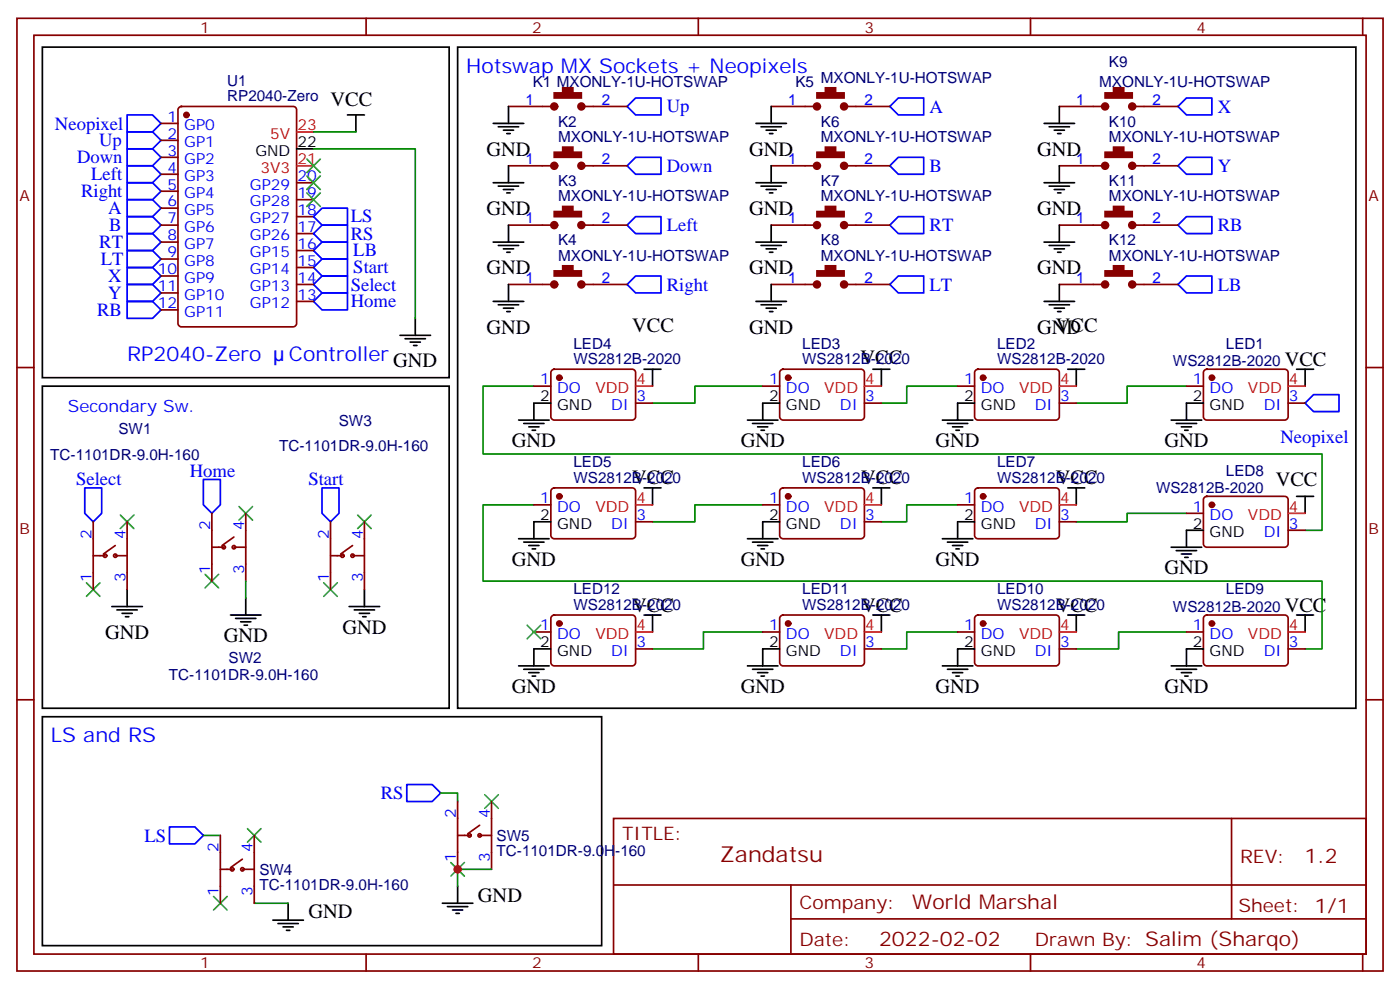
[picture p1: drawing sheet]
<svg xmlns="http://www.w3.org/2000/svg" width="291mm" height="206mm" viewBox="0 0 291 206" stroke-linecap="round" stroke-linejoin="round" font-family="sans-serif">
<g fill="none" stroke="#870000" stroke-width=".35">
<path d="M3.5 3.8h284.4v198.3h-284.4zM7.1 7.3h277.2v191.2h-277.2zM76.2 3.8v3.5M145.3 3.8v3.5M214.5 3.8v3.5M283.6 3.8v3.5M33.5 25.7h3.5M33.5 29.2h3.5M33.5 32.7h3.5M33.5 36.3h3.5M33.5 39.8h3.5M37.3 22.4l.4-.2h23.3a.71 .71 0 0 1 .7 .7v44.4a.76 .76 0 0 1-.7 .7h-23.3a.76 .76 0 0 1-.7-.7v-44.4z"/>
<path d="M61.7 38h3.6M105.8 22.2h9.6M105.8 34.5h9.6M121 22.2h9.5M121 34.5h9.5M160.5 22.2h9.5M160.5 34.5h9.5M175.7 22.2h9.5M175.7 34.5h9.5M220.5 22.2h9.5M220.5 34.5h9.5M235.7 22.2h9.5"/>
<path d="M235.7 34.5h9.5M33.5 46.8h3.5M33.5 43.3h3.5M33.5 50.4h3.5M33.5 53.9h3.5M33.5 57.4h3.5M61.7 59.2h3.6M61.7 55.7h3.6M61.7 52.1h3.6M61.7 48.6h3.6M61.7 45.1h3.6M61.7 41.6h3.6"/>
<path d="M105.8 46.8h9.6M105.8 59.2h9.6M121 46.8h9.5M121 59.2h9.5M160.5 46.8h9.5M160.5 59.2h9.5M175.7 46.8h9.5M175.7 59.2h9.5M220.5 46.8h9.5M220.5 59.2h9.5M235.7 46.8h9.5M235.7 59.2h9.5"/>
<path d="M3.5 76.5h3.6M33.5 61h3.5M33.5 64.5h3.5M61.7 62.7h3.6M114.9 77l.5-.2h16.2a.71 .71 0 0 1 .7 .7v9.2a.76 .76 0 0 1-.7 .7h-16.2a.76 .76 0 0 1-.7-.7v-9.2zM162.5 77l.5-.2h16.2a.71 .71 0 0 1 .7 .7v9.2a.76 .76 0 0 1-.7 .7h-16.2a.76 .76 0 0 1-.7-.7v-9.2zM203.1 77l.5-.2h16.2a.71 .71 0 0 1 .7 .7v9.2a.76 .76 0 0 1-.7 .7h-16.2a.76 .76 0 0 1-.8-.7v-9.2zM250.7 77l.5-.2h16.2a.71 .71 0 0 1 .7 .7v9.2a.76 .76 0 0 1-.7 .7h-16.2a.76 .76 0 0 1-.7-.7v-9.2zM284.3 76.5h3.6M111.1 80.4h3.6M132.3 83.9h3.5M158.7 80.4h3.6"/>
<path d="M179.9 83.9h3.5M199.3 80.4h3.5M220.5 83.9h3.5M246.9 80.4h3.6M268.1 83.9h3.5M19.4 108.6v14.1M19.4 115.6h2.5M24 115.6h2.5M24 113.5l-2.5 1.8M26.5 108.6v14.1M44.1 106.8v14.1M44.1 113.9h2.5"/>
<path d="M48.7 113.9h2.5M48.7 111.8l-2.5 1.7M51.2 106.8v14.1M68.8 115.6h2.5M68.8 108.6v14.1M73.4 115.6h2.4M73.4 113.5l-2.5 1.8M75.8 108.6v14.1M111.1 105.1h3.6M114.9 101.7l.5-.2h16.2a.71 .71 0 0 1 .7 .7v9.2a.76 .76 0 0 1-.7 .7h-16.2a.76 .76 0 0 1-.7-.7v-9.2zM132.3 108.6h3.5M158.7 105.1h3.6"/>
<path d="M162.5 101.7l.5-.2h16.2a.71 .71 0 0 1 .7 .7v9.2a.76 .76 0 0 1-.7 .7h-16.2a.76 .76 0 0 1-.7-.7v-9.2zM179.9 108.6h3.5M199.3 105.1h3.5M203.1 101.7l.5-.2h16.2a.71 .71 0 0 1 .7 .7v9.2a.76 .76 0 0 1-.7 .7h-16.2a.76 .76 0 0 1-.8-.7v-9.2zM220.5 108.6h3.5M246.9 106.8h3.6M250.7 103.5l.5-.2h16.2a.71 .71 0 0 1 .7 .7v9.2a.76 .76 0 0 1-.7 .7h-16.2a.76 .76 0 0 1-.7-.7v-9.2zM268.1 110.3h3.5M111.1 131.5h3.6M114.9 128.2l.5-.2h16.2a.71 .71 0 0 1 .7 .7v9.2a.76 .76 0 0 1-.7 .7h-16.2a.76 .76 0 0 1-.7-.7v-9.2zM132.3 135h3.5M158.7 131.5h3.6"/>
<path d="M162.5 128.2l.5-.2h16.2a.71 .71 0 0 1 .7 .7v9.2a.76 .76 0 0 1-.7 .7h-16.2a.76 .76 0 0 1-.7-.7v-9.2zM179.9 135h3.5M199.3 131.5h3.5M203.1 128.2l.5-.2h16.2a.71 .71 0 0 1 .7 .7v9.2a.76 .76 0 0 1-.7 .7h-16.2a.76 .76 0 0 1-.8-.7v-9.2zM220.5 135h3.5M246.9 131.5h3.6M250.7 128.2l.5-.2h16.2a.71 .71 0 0 1 .7 .7v9.2a.76 .76 0 0 1-.7 .7h-16.2a.76 .76 0 0 1-.7-.7v-9.2zM268.1 135h3.5M3.5 145.6h3.6M284.3 145.6h3.6M45.9 173.8v14.2M50.4 178.8l-2.4 1.8"/>
<path d="M52.9 173.8v14.2M95.2 166.8v14.1M95.2 173.8h2.5M99.8 173.8h2.5M99.8 171.7l-2.4 1.8M102.3 166.8v14.1M127.7 170.3h156.6v28.2h-156.6zM256.3 170.3v20.9M45.9 180.9h2.4M50.4 180.9h2.5M76.2 198.5v3.6M127.7 184.2h156.5"/>
<path d="M145.3 198.5v3.6M164.6 191.2h119.6M164.6 184.2v14.1M214.5 198.5v3.6M283.6 198.5v3.6"/>
<circle cx="21.9" cy="115.6" r=".35"/>
<circle cx="24" cy="115.6" r=".35"/>
<circle cx="46.6" cy="113.9" r=".35"/>
<circle cx="48.7" cy="113.9" r=".35"/>
<circle cx="71.3" cy="115.6" r=".35"/>
<circle cx="73.4" cy="115.6" r=".35"/>
<circle cx="97.7" cy="173.8" r=".35"/>
<circle cx="99.8" cy="173.8" r=".35"/>
<circle cx="48.3" cy="180.9" r=".35"/>
<circle cx="50.4" cy="180.9" r=".35"/>
</g>
<g fill="none" stroke="#000" stroke-width=".35">
<path d="M8.8 9.8h84.7v68.8h-84.7zM95.2 9.8h187v137.6h-187zM61.7 31h3.6M72.3 23.9h3.5M74.1 23.9v3.5M102.7 25.7h6.3M102.7 38h6.3M103.7 26.4h4.2M103.7 38.7h4.2M104.8 27.1h2.1M104.8 39.4h2.1M105.5 27.8h.7"/>
<path d="M105.8 22.2v3.5M105.8 34.5v3.5M157.3 25.7h6.4M157.3 38h6.4M158.4 26.4h4.2M158.4 38.7h4.2M159.5 27.1h2.1M159.5 39.4h2.1M160.2 27.8h.7M160.5 22.2v3.5M160.5 34.5v3.5M217.3 25.7h6.4"/>
<path d="M217.3 38h6.4M218.4 26.4h4.2M218.4 38.7h4.2M219.4 27.1h2.1M219.4 39.4h2.1M220.1 27.8h.7M220.5 22.2v3.5M220.5 34.5v3.5M102.7 50.4h6.3M103.7 51.1h4.2M104.8 51.8h2.1M105.5 40.1h.7"/>
<path d="M105.5 52.5h.7M105.8 46.8v3.6M105.8 59.2v3.5M157.3 50.4h6.4M158.4 51.1h4.2M159.5 51.8h2.1M160.2 40.1h.7M160.2 52.5h.7M160.5 46.8v3.6M160.5 59.2v3.5M217.3 50.4h6.4M218.4 51.1h4.2"/>
<path d="M219.4 51.8h2.1M220.1 40.1h.7M220.1 52.5h.7M220.5 46.8v3.6M220.5 59.2v3.5M83.3 69.8h6.3M84.3 70.5h4.2M85.4 71.2h2.1M86.1 71.9h.7M86.4 66.3v3.5M102.7 62.7h6.3M103.7 63.4h4.2"/>
<path d="M104.8 64.1h2.1M105.5 64.8h.7M134.1 76.8h3.5M135.8 76.8v3.6M157.3 62.7h6.4M158.4 63.4h4.2M159.5 64.1h2.1M160.2 64.8h.7M181.7 76.8h3.5M183.4 76.8v3.6M217.3 62.7h6.4M218.4 63.4h4.2"/>
<path d="M219.4 64.1h2.1M220.1 64.8h.7M222.2 76.8h3.6M224 76.8v3.6M269.9 76.8h3.5M271.6 76.8v3.6M8.8 80.4h84.7v67h-84.7zM107.9 87.4h6.4M109 88.1h4.2M110.1 88.8h2.1M110.8 89.5h.7M114.7 83.9h-3.6v3.5"/>
<path d="M155.6 87.4h6.3M156.6 88.1h4.3M157.7 88.8h2.1M158.4 89.5h.7M162.3 83.9h-3.6v3.5M196.1 87.4h6.4M197.2 88.1h4.2M198.3 88.8h2.1M199 89.5h.7M202.8 83.9h-3.5v3.5M243.8 87.4h6.3M244.8 88.1h4.3"/>
<path d="M245.9 88.8h2.1M246.6 89.5h.7M250.5 83.9h-3.6v3.5M107.9 112.1h6.4M109 112.8h4.2M110.1 113.5h2.1M110.8 114.2h.7M114.7 108.6h-3.6v3.5M134.1 101.5h3.5M135.8 101.5v3.6M155.6 112.1h6.3M156.6 112.8h4.3"/>
<path d="M157.7 113.5h2.1M158.4 114.2h.7M162.3 108.6h-3.6v3.5M181.7 101.5h3.5M183.4 101.5v3.6M196.1 112.1h6.4M197.2 112.8h4.2M198.3 113.5h2.1M199 114.2h.7M202.8 108.6h-3.5v3.5M222.2 101.5h3.6M224 101.5v3.6"/>
<path d="M243.8 113.9h6.3M244.8 114.6h4.3M245.9 115.3h2.1M246.6 116h.7M250.5 110.3h-3.6v3.6M269.9 103.3h3.5M271.6 103.3v3.5M23.3 126.2h6.3M24.3 126.9h4.3M25.4 127.6h2.1M26.1 128.3h.7M26.5 122.7v3.5"/>
<path d="M48 128h6.3M49 128.7h4.3M50.1 129.4h2.1M50.8 130.1h.7M51.2 124.5v3.5M72.7 126.2h6.3M73.7 126.9h4.3M74.8 127.6h2.1M75.5 128.3h.7M75.8 122.7v3.5M107.9 138.6h6.4M109 139.3h4.2"/>
<path d="M110.1 140h2.1M114.7 135h-3.6v3.6M134.1 128h3.5M135.8 128v3.5M155.6 138.6h6.3M156.6 139.3h4.3M157.7 140h2.1M162.3 135h-3.6v3.6M181.7 128h3.5M183.4 128v3.5M196.1 138.6h6.4M197.2 139.3h4.2"/>
<path d="M198.3 140h2.1M202.8 135h-3.5v3.6M222.2 128h3.6M224 128v3.5M243.8 138.6h6.3M244.8 139.3h4.3M245.9 140h2.1M250.5 135h-3.6v3.6M269.9 128h3.5M271.6 128v3.5M8.8 149.2h116.4v47.6h-116.4zM110.8 140.7h.7"/>
<path d="M158.4 140.7h.7M199 140.7h.7M246.6 140.7h.7M56.8 191.5h6.3M57.9 192.2h4.2M58.9 192.9h2.1M59.6 193.6h.7M60 188v3.5M92.1 188h6.3M93.1 188.7h4.3M94.2 189.4h2.1M94.9 190.1h.7"/>
<path d="M95.2 184.4v3.6"/>
</g>
<g fill="none" stroke="#00f" stroke-width=".35">
<path d="M26.5 27.4h5.2l1.8 1.8-1.8 1.8h-5.2zM26.5 31h5.2l1.8 1.7-1.8 1.8h-5.2zM26.5 34.5h5.2l1.8 1.8-1.8 1.7h-5.2zM26.5 38h5.2l1.8 1.8-1.8 1.8h-5.2zM26.5 23.9h5.2l1.8 1.8-1.8 1.7h-5.2zM130.5 22.2l1.8-1.8h5.3v3.5h-5.3zM130.5 34.5l1.8-1.8h5.3v3.6h-5.3zM185.2 22.2l1.8-1.8h5.3v3.5h-5.3zM185.2 34.5l1.8-1.8h5.3v3.6h-5.3zM245.2 22.2l1.7-1.8h5.3v3.5h-5.3zM245.2 34.5l1.7-1.8h5.3v3.6h-5.3zM26.5 41.6h5.2l1.8 1.7-1.8 1.8h-5.2z"/>
<path d="M26.5 45.1h5.2l1.8 1.7-1.8 1.8h-5.2zM26.5 48.6h5.2l1.8 1.8-1.8 1.7h-5.2zM26.5 52.1h5.2l1.8 1.8-1.8 1.8h-5.2zM26.5 55.7h5.2l1.8 1.7-1.8 1.8h-5.2zM26.5 59.2h5.2l1.8 1.8-1.8 1.7h-5.2zM65.3 52.1l1.7-1.7h5.3v3.5h-5.3zM65.3 55.7l1.7-1.8h5.3v3.5h-5.3zM65.3 48.6l1.7-1.8h5.3v3.6h-5.3zM65.3 45.1l1.7-1.8h5.3v3.5h-5.3zM67 57.4h5.3v3.6h-5.3l-1.7-1.8zM130.5 46.8l1.8-1.7h5.3v3.5h-5.3zM132.3 57.4h5.3v3.6h-5.3l-1.8-1.8z"/>
<path d="M185.2 46.8l1.8-1.7h5.3v3.5h-5.3zM187 57.4h5.3v3.6h-5.3l-1.8-1.8zM245.2 46.8l1.7-1.7h5.3v3.5h-5.3zM245.2 59.2l1.7-1.8h5.3v3.6h-5.3zM26.5 62.7h5.2l1.8 1.8-1.8 1.8h-5.2zM65.3 62.7l1.7-1.7h5.3v3.5h-5.3zM42.3 99.8h3.6v5.3l-1.8 1.7-1.8-1.7zM271.6 83.9l1.8-1.8h5.3v3.6h-5.3zM17.6 101.5h3.6v5.3l-1.8 1.8-1.8-1.8zM67 101.5h3.6v5.3l-1.8 1.8-1.8-1.8zM35.3 172.1h5.3l1.7 1.7-1.7 1.8h-5.3zM84.7 163.3h5.3l1.7 1.7-1.7 1.8h-5.3z"/>
</g>
<g fill="#870000" stroke="#870000" stroke-width=".35">
<path d="M115.4 19.3h5.6v1.1h-5.6z"/>
<path d="M117.1 18.3h2.1v1h-2.1z"/>
<path d="M115.4 31.7h5.6v1h-5.6z"/>
<path d="M117.1 30.6h2.1v1.1h-2.1z"/>
<path d="M115.4 44h5.6v1.1h-5.6z"/>
<path d="M117.1 43h2.1v1h-2.1z"/>
<path d="M115.4 56.4h5.6v1h-5.6z"/>
<path d="M117.1 55.3h2.1v1.1h-2.1z"/>
<path d="M170 19.3h5.7v1.1h-5.7z"/>
<path d="M171.8 18.3h2.1v1h-2.1z"/>
<path d="M170 31.7h5.7v1h-5.7z"/>
<path d="M171.8 30.6h2.1v1.1h-2.1z"/>
<path d="M170 44h5.7v1.1h-5.7z"/>
<path d="M171.8 43h2.1v1h-2.1z"/>
<path d="M170 56.4h5.7v1h-5.7z"/>
<path d="M171.8 55.3h2.1v1.1h-2.1z"/>
<path d="M230 19.3h5.7v1.1h-5.7z"/>
<path d="M231.8 18.3h2.1v1h-2.1z"/>
<path d="M230 31.7h5.7v1h-5.7z"/>
<path d="M231.8 30.6h2.1v1.1h-2.1z"/>
<path d="M230 44h5.7v1.1h-5.7z"/>
<path d="M231.8 43h2.1v1h-2.1z"/>
<path d="M230 56.4h5.7v1h-5.7z"/>
<path d="M231.8 55.3h2.1v1.1h-2.1z"/>
<circle cx="115.4" cy="22.2" r=".71"/>
<circle cx="121" cy="22.2" r=".71"/>
<circle cx="115.4" cy="34.5" r=".71"/>
<circle cx="121" cy="34.5" r=".71"/>
<circle cx="115.4" cy="46.8" r=".71"/>
<circle cx="121" cy="46.8" r=".71"/>
<circle cx="115.4" cy="59.2" r=".71"/>
<circle cx="121" cy="59.2" r=".71"/>
<circle cx="170" cy="22.2" r=".71"/>
<circle cx="175.7" cy="22.2" r=".71"/>
<circle cx="170" cy="34.5" r=".71"/>
<circle cx="175.7" cy="34.5" r=".71"/>
<circle cx="170" cy="46.8" r=".71"/>
<circle cx="175.7" cy="46.8" r=".71"/>
<circle cx="170" cy="59.2" r=".71"/>
<circle cx="175.7" cy="59.2" r=".71"/>
<circle cx="230" cy="22.2" r=".71"/>
<circle cx="235.7" cy="22.2" r=".71"/>
<circle cx="230" cy="34.5" r=".71"/>
<circle cx="235.7" cy="34.5" r=".71"/>
<circle cx="230" cy="46.8" r=".71"/>
<circle cx="235.7" cy="46.8" r=".71"/>
<circle cx="230" cy="59.2" r=".71"/>
<circle cx="235.7" cy="59.2" r=".71"/>
<circle cx="252.2" cy="78.6" r=".53"/>
<circle cx="204.6" cy="78.6" r=".53"/>
<circle cx="164" cy="78.6" r=".53"/>
<circle cx="116.4" cy="78.6" r=".53"/>
<circle cx="116.4" cy="103.3" r=".53"/>
<circle cx="164" cy="103.3" r=".53"/>
<circle cx="204.6" cy="103.3" r=".53"/>
<circle cx="252.2" cy="105.1" r=".53"/>
<circle cx="252.2" cy="129.8" r=".53"/>
<circle cx="204.6" cy="129.8" r=".53"/>
<circle cx="164" cy="129.8" r=".53"/>
<circle cx="116.4" cy="129.8" r=".53"/>
<circle cx="38.8" cy="23.9" r=".53"/>
</g>
<g fill="none" stroke="#008700" stroke-width=".35">
<path d="M65.3 31h21.1v35.3M65.3 27.4h8.8M111.1 80.4h-10.6v14.1h174.7v15.8h-3.6M158.7 80.4h-14.1v3.5h-8.8M199.3 80.4h-10.6v3.5h-5.3M246.9 80.4h-12.3v3.5h-10.6M111.1 105.1h-10.6v15.8h174.7v14.1h-3.6M158.7 105.1h-14.1v3.5h-8.8M199.3 105.1h-10.6v3.5h-5.3M246.9 106.8h-12.3v1.8h-10.6M51.2 120.9v3.6M158.7 131.5h-12.3v3.5h-10.6"/>
<path d="M199.3 131.5h-10.6v3.5h-5.3M246.9 131.5h-14.1v3.5h-8.8M42.3 173.8h3.6M91.7 165h3.5v1.8M52.9 188h7.1M102.3 180.9h-7.1v3.5"/>
</g>
<g fill="none" stroke="#3c3" stroke-width=".35">
<path d="M63.9 33.1l2.8 2.8M63.9 36.6l2.8 2.8M66.7 33.1l-2.8 2.8M66.7 36.6l-2.8 2.8M63.9 40.1l2.8 2.9M66.7 40.1l-2.8 2.9M25 107.2l2.9 2.8M27.9 107.2l-2.9 2.8M42.7 119.5l2.8 2.8M45.5 119.5l-2.8 2.8M49.7 105.4l2.9 2.8M52.6 105.4l-2.9 2.8"/>
<path d="M74.4 107.2l2.9 2.8M77.3 107.2l-2.9 2.8M18 121.3l2.8 2.8M20.8 121.3l-2.8 2.8M67.4 121.3l2.8 2.8M70.2 121.3l-2.8 2.8M109.7 130.1l2.8 2.8M112.5 130.1l-2.8 2.8M51.5 172.4l2.8 2.9M54.3 172.4l-2.8 2.9M93.8 179.5l2.9 2.8M96.7 179.5l-2.9 2.8"/>
<path d="M100.9 165.4l2.8 2.8M103.7 165.4l-2.8 2.8M44.4 186.5l2.9 2.9M47.3 186.5l-2.9 2.9"/>
</g>
<g fill="none" stroke="#f00" stroke-width=".35">
<path d="M61.7 34.5h3.6M61.7 27.4h3.6M132.3 80.4h3.5M179.9 80.4h3.5M220.5 80.4h3.5M268.1 80.4h3.5M132.3 105.1h3.5M179.9 105.1h3.5M220.5 105.1h3.5M268.1 106.8h3.5M132.3 131.5h3.5M179.9 131.5h3.5"/>
<path d="M220.5 131.5h3.5M268.1 131.5h3.5"/>
</g>
<circle cx="95.3" cy="180.9" r=".88" fill="#c00"/>
<text font-size="4.6" fill="#800" x="149.8" y="179.3">Zandatsu</text>
<g font-size="4.2" fill="#00f">
<text x="97" y="15.1">Hotswap MX Sockets + Neopixels</text>
<text x="26.5" y="75.1">RP2040-Zero</text>
<text x="60.1" y="75.1">Controller</text>
<text x="10.6" y="154.4">LS and RS</text>
</g>
<g font-size="4.2">
<text x="68.8" y="22.2">VCC</text>
<text x="101.2" y="32.4">GND</text>
<text x="155.9" y="32.4">GND</text>
<text x="215.9" y="32.4">GND</text>
<text x="101.2" y="44.7">GND</text>
<text x="155.9" y="44.7">GND</text>
<text x="215.9" y="44.7">GND</text>
<text x="101.2" y="57.1">GND</text>
<text x="155.9" y="57.1">GND</text>
<text x="215.9" y="57.1">GND</text>
<text x="101.2" y="69.4">GND</text>
<text x="131.6" y="69.1">VCC</text>
<text x="155.9" y="69.4">GND</text>
<text x="215.9" y="69.4">GND</text>
<text x="219.8" y="69.1">VCC</text>
<text x="81.8" y="76.4">GND</text>
<text x="179.1" y="75.7">VCC</text>
<text x="267.4" y="76.1">VCC</text>
<text x="106.5" y="93.1">GND</text>
<text x="154.2" y="93.1">GND</text>
<text x="194.7" y="93.1">GND</text>
<text x="242.4" y="93.1">GND</text>
<text x="131.6" y="100.8">VCC</text>
<text x="179.2" y="100.8">VCC</text>
<text x="219.8" y="100.8">VCC</text>
<text x="265.5" y="101.2">VCC</text>
<text x="106.5" y="117.8">GND</text>
<text x="154.2" y="117.8">GND</text>
<text x="194.7" y="117.8">GND</text>
<text x="242.4" y="119.5">GND</text>
<text x="71.3" y="131.9">GND</text>
<text x="131.6" y="127.3">VCC</text>
<text x="179.2" y="127.3">VCC</text>
<text x="219.8" y="127.3">VCC</text>
<text x="267.4" y="127.3">VCC</text>
<text x="21.9" y="133">GND</text>
<text x="46.6" y="133.6">GND</text>
<text x="106.5" y="144.2">GND</text>
<text x="154.2" y="144.2">GND</text>
<text x="194.7" y="144.2">GND</text>
<text x="242.4" y="144.2">GND</text>
<text x="64.2" y="191.1">GND</text>
<text x="99.5" y="187.6">GND</text>
</g>
<g font-size="4.2" fill="#800">
<text x="271.5" y="179.6">1.2</text>
<text x="189.9" y="189.1">World Marshal</text>
<text x="183" y="196.9">2022-02-02</text>
</g>
<g font-size="3.9" fill="#00f">
<text x="138.8" y="23.4">Up</text>
<text x="193.5" y="23.4">A</text>
<text x="253.5" y="23.4">X</text>
<text x="11.4" y="27">Neopixel</text>
<text x="16" y="34">Down</text>
<text x="20.6" y="30.4">Up</text>
<text x="138.8" y="35.8">Down</text>
<text x="193.5" y="35.8">B</text>
<text x="253.5" y="35.8">Y</text>
<text x="16.9" y="41">Right</text>
<text x="19" y="37.5">Left</text>
<text x="22.5" y="44.6">A</text>
<text x="73" y="46.3">LS</text>
<text x="20.7" y="51.6">RT</text>
<text x="22.7" y="48.1">B</text>
<text x="73" y="49.9">RS</text>
<text x="73.5" y="53.4">LB</text>
<text x="138.8" y="48.1">Left</text>
<text x="193.5" y="48.1">RT</text>
<text x="253.4" y="48.1">RB</text>
<text x="21" y="55.1">LT</text>
<text x="22.5" y="58.7">X</text>
<text x="73.5" y="56.9">Start</text>
<text x="20.2" y="65.7">RB</text>
<text x="22.5" y="62.2">Y</text>
<text x="73" y="60.5">Select</text>
<text x="73" y="64">Home</text>
<text x="138.8" y="60.5">Right</text>
<text x="193.5" y="60.5">LT</text>
<text x="253.5" y="60.5">LB</text>
<text x="266.5" y="92.2">Neopixel</text>
<text x="15.9" y="101">Select</text>
<text x="39.5" y="99.2">Home</text>
<text x="64.2" y="101">Start</text>
<text x="79.3" y="166.3">RS</text>
<text x="30.1" y="175.1">LS</text>
</g>
<g font-size="3.9" fill="#800">
<text x="129.5" y="174.9">TITLE:</text>
<text x="258.1" y="179.6">REV:</text>
<text x="166.4" y="189.1">Company:</text>
<text x="257.7" y="189.7">Sheet: 1/1</text>
<text x="166.4" y="196.8">Date:</text>
<text x="215.4" y="196.9">Drawn By: Salim (Sharqo)</text>
</g>
<text font-size="3.5" fill="#00f" x="14.1" y="85.7">Secondary Sw.</text>
<g font-size="3.2" fill="#800">
<text x="41.6" y="6.8">1</text>
<text x="110.8" y="6.8">2</text>
<text x="179.9" y="6.8">3</text>
<text x="249.1" y="6.8">4</text>
<text x="4.1" y="41.9">A</text>
<text x="284.9" y="41.9">A</text>
<text x="4.1" y="111.1">B</text>
<text x="284.9" y="111.1">B</text>
<text x="41.6" y="201.5">1</text>
<text x="110.8" y="201.5">2</text>
<text x="179.9" y="201.5">3</text>
<text x="249.1" y="201.5">4</text>
</g>
<g font-size="3.2" fill="#000080">
<text x="47.3" y="17.8">U1</text>
<text x="170.8" y="17.2">MXONLY-1U-HOTSWAP</text>
<text x="230.8" y="14">K9</text>
<text x="47.3" y="21.1">RP2040-Zero</text>
<text x="110.9" y="18">K1 MXONLY-1U-HOTSWAP</text>
<text x="165.6" y="18">K5</text>
<text x="228.8" y="18">MXONLY-1U-HOTSWAP</text>
<text x="116.2" y="29.6">MXONLY-1U-HOTSWAP</text>
<text x="116.2" y="26.4">K2</text>
<text x="170.8" y="29.6">MXONLY-1U-HOTSWAP</text>
<text x="170.8" y="26.4">K6</text>
<text x="230.8" y="29.6">MXONLY-1U-HOTSWAP</text>
<text x="230.8" y="26.4">K10</text>
<text x="116.2" y="41.9">MXONLY-1U-HOTSWAP</text>
<text x="116.2" y="38.7">K3</text>
<text x="170.8" y="41.9">MXONLY-1U-HOTSWAP</text>
<text x="170.8" y="38.7">K7</text>
<text x="230.8" y="41.9">MXONLY-1U-HOTSWAP</text>
<text x="230.8" y="38.7">K11</text>
<text x="116.2" y="51.1">K4</text>
<text x="170.8" y="51.1">K8</text>
<text x="230.8" y="51.1">K12</text>
<text x="116.2" y="54.3">MXONLY-1U-HOTSWAP</text>
<text x="170.8" y="54.3">MXONLY-1U-HOTSWAP</text>
<text x="230.8" y="54.3">MXONLY-1U-HOTSWAP</text>
<text x="119.4" y="75.8">WS2812B-2020</text>
<text x="119.4" y="72.6">LED4</text>
<text x="167" y="75.8">WS2812B-2020</text>
<text x="167" y="72.6">LED3</text>
<text x="207.5" y="75.8">WS2812B-2020</text>
<text x="207.5" y="72.6">LED2</text>
<text x="244.1" y="76.2">WS2812B-2020</text>
<text x="255.2" y="72.6">LED1</text>
<text x="70.5" y="88.6">SW3</text>
<text x="10.5" y="95.6">TC-1101DR-9.0H-160</text>
<text x="24.7" y="90.4">SW1</text>
<text x="58.1" y="93.9">TC-1101DR-9.0H-160</text>
<text x="119.4" y="100.5">WS2812B-2020</text>
<text x="119.4" y="97.2">LED5</text>
<text x="167" y="100.5">WS2812B-2020</text>
<text x="167" y="97.2">LED6</text>
<text x="207.5" y="100.5">WS2812B-2020</text>
<text x="207.5" y="97.2">LED7</text>
<text x="255.2" y="99">LED8</text>
<text x="240.6" y="102.7">WS2812B-2020</text>
<text x="119.4" y="123.7">LED12</text>
<text x="167" y="123.7">LED11</text>
<text x="207.5" y="123.7">LED10</text>
<text x="255.2" y="123.7">LED9</text>
<text x="119.4" y="126.9">WS2812B-2020</text>
<text x="167" y="126.9">WS2812B-2020</text>
<text x="207.5" y="126.9">WS2812B-2020</text>
<text x="244.1" y="127.4">WS2812B-2020</text>
<text x="47.6" y="138">SW2</text>
<text x="35.2" y="141.5">TC-1101DR-9.0H-160</text>
<text x="103.4" y="178.2">TC-1101DR-9.0H-160</text>
<text x="103.4" y="175">SW5</text>
<text x="54" y="185.2">TC-1101DR-9.0H-160</text>
<text x="54" y="182">SW4</text>
</g>
<g font-size="3.2" fill="#00f">
<text x="109.4" y="21.8">1</text>
<text x="125.2" y="21.8">2</text>
<text x="164" y="21.8">1</text>
<text x="179.9" y="21.8">2</text>
<text x="224" y="21.8">1</text>
<text x="239.9" y="21.8">2</text>
<text x="34.8" y="25.3">1</text>
<text x="34.8" y="28.9">2</text>
<text x="38.3" y="27.1">GP0</text>
<text x="34.8" y="32.4">3</text>
<text x="34.8" y="35.9">4</text>
<text x="38.3" y="30.6">GP1</text>
<text x="38.3" y="34.1">GP2</text>
<text x="109.4" y="34.1">1</text>
<text x="125.2" y="34.1">2</text>
<text x="164" y="34.1">1</text>
<text x="179.9" y="34.1">2</text>
<text x="224" y="34.1">1</text>
<text x="239.9" y="34.1">2</text>
<text x="34.8" y="39.4">5</text>
<text x="38.3" y="37.7">GP3</text>
<text x="38.3" y="41.2">GP4</text>
<text x="52" y="39.4">GP29</text>
<text x="61.9" y="41.2">19</text>
<text x="61.9" y="37.7">20</text>
<text x="34.8" y="43">6</text>
<text x="34.8" y="46.5">7</text>
<text x="38.3" y="44.7">GP5</text>
<text x="52" y="46.5">GP27</text>
<text x="52" y="43">GP28</text>
<text x="61.9" y="44.7">18</text>
<text x="109.4" y="46.5">1</text>
<text x="125.2" y="46.5">2</text>
<text x="164" y="46.5">1</text>
<text x="179.9" y="46.5">2</text>
<text x="224" y="46.5">1</text>
<text x="239.9" y="46.5">2</text>
<text x="34.8" y="50">8</text>
<text x="34.8" y="53.6">9</text>
<text x="38.3" y="48.3">GP6</text>
<text x="38.3" y="51.8">GP7</text>
<text x="52" y="53.6">GP15</text>
<text x="52" y="50">GP26</text>
<text x="61.9" y="51.8">16</text>
<text x="61.9" y="48.3">17</text>
<text x="32.8" y="57.1">10</text>
<text x="38.3" y="55.3">GP8</text>
<text x="38.3" y="58.8">GP9</text>
<text x="52" y="57.1">GP14</text>
<text x="61.9" y="58.8">14</text>
<text x="61.9" y="55.3">15</text>
<text x="109.4" y="58.8">1</text>
<text x="125.2" y="58.8">2</text>
<text x="164" y="58.8">1</text>
<text x="179.9" y="58.8">2</text>
<text x="224" y="58.8">1</text>
<text x="239.9" y="58.8">2</text>
<text x="32.8" y="60.6">11</text>
<text x="32.8" y="64.1">12</text>
<text x="38.3" y="62.4">GP10</text>
<text x="38.3" y="65.9">GP11</text>
<text x="52" y="64.1">GP12</text>
<text x="52" y="60.6">GP13</text>
<text x="61.9" y="62.4">13</text>
<text x="112.5" y="80">1</text>
<text x="116" y="81.8">DO</text>
<text x="132.5" y="83.5">3</text>
<text x="160.1" y="80">1</text>
<text x="163.6" y="81.8">DO</text>
<text x="180.1" y="83.5">3</text>
<text x="200.7" y="80">1</text>
<text x="204.2" y="81.8">DO</text>
<text x="220.7" y="83.5">3</text>
<text x="248.3" y="80">1</text>
<text x="251.8" y="81.8">DO</text>
<text x="268.3" y="83.5">3</text>
<text x="127.2" y="85.3">DI</text>
<text x="174.8" y="85.3">DI</text>
<text x="215.4" y="85.3">DI</text>
<text x="263" y="85.3">DI</text>
<text x="112.5" y="104.7">1</text>
<text x="116" y="106.5">DO</text>
<text x="160.1" y="104.7">1</text>
<text x="163.6" y="106.5">DO</text>
<text x="200.7" y="104.7">1</text>
<text x="204.2" y="106.5">DO</text>
<text x="248.3" y="106.5">1</text>
<text x="19" y="112.1" transform="rotate(-90 19 112.1)">2</text>
<text x="26.1" y="112.1" transform="rotate(-90 26.1 112.1)">4</text>
<text x="43.7" y="110.3" transform="rotate(-90 43.7 110.3)">2</text>
<text x="50.8" y="110.3" transform="rotate(-90 50.8 110.3)">4</text>
<text x="68.4" y="112.1" transform="rotate(-90 68.4 112.1)">2</text>
<text x="75.5" y="112.1" transform="rotate(-90 75.5 112.1)">4</text>
<text x="127.2" y="110">DI</text>
<text x="132.5" y="108.2">3</text>
<text x="174.8" y="110">DI</text>
<text x="180.1" y="108.2">3</text>
<text x="215.4" y="110">DI</text>
<text x="220.7" y="108.2">3</text>
<text x="251.8" y="108.2">DO</text>
<text x="263" y="111.8">DI</text>
<text x="268.3" y="110">3</text>
<text x="43.7" y="119.4" transform="rotate(-90 43.7 119.4)">1</text>
<text x="50.8" y="119.4" transform="rotate(-90 50.8 119.4)">3</text>
<text x="19" y="121.2" transform="rotate(-90 19 121.2)">1</text>
<text x="26.1" y="121.2" transform="rotate(-90 26.1 121.2)">3</text>
<text x="68.4" y="121.2" transform="rotate(-90 68.4 121.2)">1</text>
<text x="75.5" y="121.2" transform="rotate(-90 75.5 121.2)">3</text>
<text x="112.5" y="131.2">1</text>
<text x="160.1" y="131.2">1</text>
<text x="200.7" y="131.2">1</text>
<text x="248.3" y="131.2">1</text>
<text x="116" y="132.9">DO</text>
<text x="127.2" y="136.5">DI</text>
<text x="132.5" y="134.7">3</text>
<text x="163.6" y="132.9">DO</text>
<text x="174.8" y="136.5">DI</text>
<text x="180.1" y="134.7">3</text>
<text x="204.2" y="132.9">DO</text>
<text x="215.4" y="136.5">DI</text>
<text x="220.7" y="134.7">3</text>
<text x="251.8" y="132.9">DO</text>
<text x="263" y="136.5">DI</text>
<text x="268.3" y="134.7">3</text>
<text x="94.9" y="170.3" transform="rotate(-90 94.9 170.3)">2</text>
<text x="102" y="170.3" transform="rotate(-90 102 170.3)">4</text>
<text x="45.5" y="177.4" transform="rotate(-90 45.5 177.4)">2</text>
<text x="52.6" y="177.4" transform="rotate(-90 52.6 177.4)">4</text>
<text x="94.9" y="179.4" transform="rotate(-90 94.9 179.4)">1</text>
<text x="102" y="179.4" transform="rotate(-90 102 179.4)">3</text>
<text x="45.5" y="186.5" transform="rotate(-90 45.5 186.5)">1</text>
<text x="52.6" y="186.5" transform="rotate(-90 52.6 186.5)">3</text>
</g>
<g font-size="3.2" fill="#f00">
<text x="56.2" y="28.9">5V</text>
<text x="61.9" y="27.1">23</text>
<text x="54.2" y="35.9">3V3</text>
<text x="61.9" y="34.1">21</text>
<text x="123.9" y="81.8">VDD</text>
<text x="132.5" y="80">4</text>
<text x="171.6" y="81.8">VDD</text>
<text x="180.1" y="80">4</text>
<text x="212.1" y="81.8">VDD</text>
<text x="220.7" y="80">4</text>
<text x="259.7" y="81.8">VDD</text>
<text x="268.3" y="80">4</text>
<text x="123.9" y="106.5">VDD</text>
<text x="132.5" y="104.7">4</text>
<text x="171.6" y="106.5">VDD</text>
<text x="180.1" y="104.7">4</text>
<text x="212.1" y="106.5">VDD</text>
<text x="220.7" y="104.7">4</text>
<text x="268.3" y="106.5">4</text>
<text x="259.7" y="108.2">VDD</text>
<text x="132.5" y="131.2">4</text>
<text x="180.1" y="131.2">4</text>
<text x="220.7" y="131.2">4</text>
<text x="268.3" y="131.2">4</text>
<text x="123.9" y="132.9">VDD</text>
<text x="171.6" y="132.9">VDD</text>
<text x="212.1" y="132.9">VDD</text>
<text x="259.7" y="132.9">VDD</text>
</g>
<g font-size="3.2">
<text x="53.1" y="32.4">GND</text>
<text x="61.9" y="30.6">22</text>
<text x="112.5" y="83.5">2</text>
<text x="160.1" y="83.5">2</text>
<text x="200.7" y="83.5">2</text>
<text x="248.3" y="83.5">2</text>
<text x="116" y="85.3">GND</text>
<text x="163.6" y="85.3">GND</text>
<text x="204.2" y="85.3">GND</text>
<text x="251.8" y="85.3">GND</text>
<text x="112.5" y="108.2">2</text>
<text x="116" y="110">GND</text>
<text x="160.1" y="108.2">2</text>
<text x="163.6" y="110">GND</text>
<text x="200.7" y="108.2">2</text>
<text x="204.2" y="110">GND</text>
<text x="248.3" y="110">2</text>
<text x="251.8" y="111.8">GND</text>
<text x="112.5" y="134.7">2</text>
<text x="116" y="136.5">GND</text>
<text x="160.1" y="134.7">2</text>
<text x="163.6" y="136.5">GND</text>
<text x="200.7" y="134.7">2</text>
<text x="204.2" y="136.5">GND</text>
<text x="248.3" y="134.7">2</text>
<text x="251.8" y="136.5">GND</text>
</g>
</svg>
